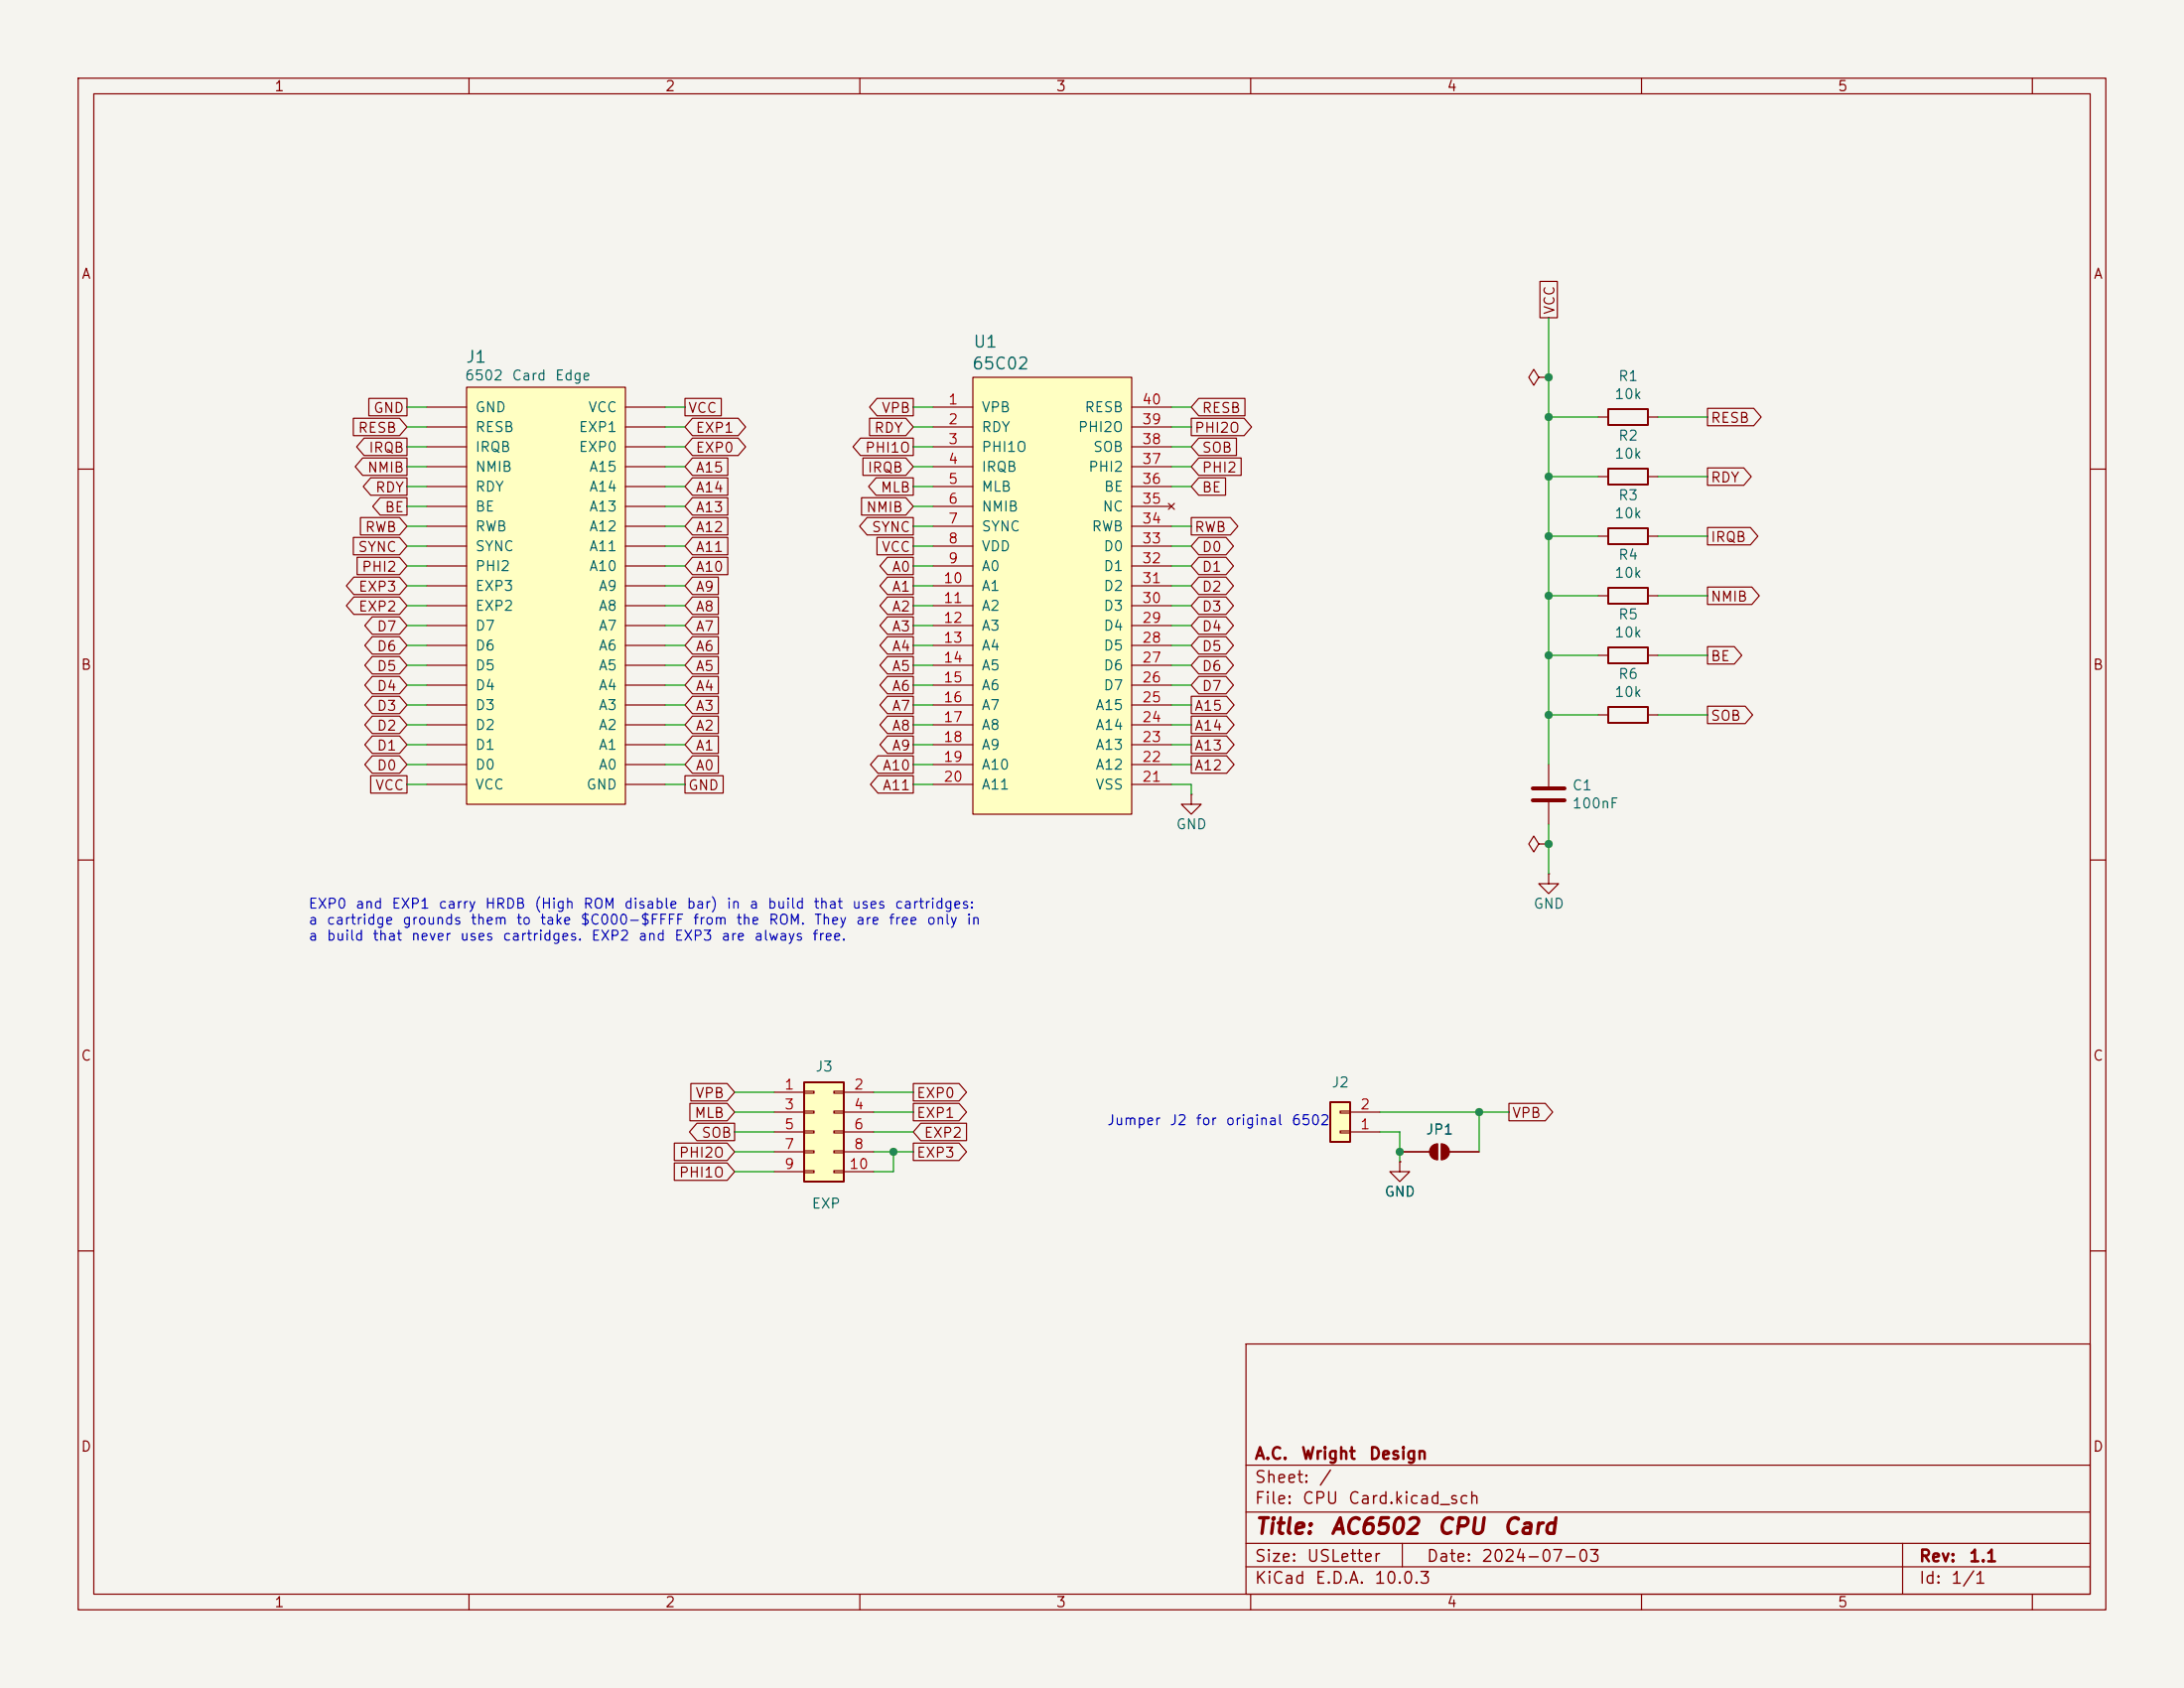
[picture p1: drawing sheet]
<svg xmlns="http://www.w3.org/2000/svg" width="279mm" height="216mm" viewBox="0 0 279 216" stroke-linecap="round" stroke-linejoin="round" font-family="sans-serif">
<path d="M0 0h279.4v215.9h-279.4z" fill="#f5f4ef" stroke="#f5f4ef" stroke-width=".13"/>
<g fill="none" stroke="#840000" stroke-width=".15">
<path d="M10 10h259.4v195.9h-259.4zM12 12h255.4v191.9h-255.4zM60 10v2M110 10v2M160 10v2M210 10v2M260 10v2M10 60h2M267.4 60h2M10 110h2M267.4 110h2M179.1 147.3h3.8"/>
<path d="M183.9 146.3v2M184.4 146.3v2M185.4 147.3h3.8M10 160h2M159.4 171.9h108v32h-108zM267.4 160h2M159.4 197.4h108M159.4 193.4h108M159.4 187.4h108M179.4 197.4v3M243.4 197.4v6.5M60 203.9v2"/>
<path d="M110 203.9v2M159.4 200.4h108M160 203.9v2M210 203.9v2M260 203.9v2"/>
</g>
<g fill="#840000" stroke="#840000" stroke-width=".15">
<path d="M183.2 146.6l.3-.2 .4-.1v2a1.02 1.02 0 0 1-.9-.6 1.02 1.02 0 0 1 .2-1.1z"/>
<path d="M184.4 146.3a1.02 1.02 0 0 1 1 1 1.02 1.02 0 0 1-1 1z"/>
</g>
<path d="M124.5 48.3h20.3v55.8h-20.3z" fill="#ffffc2"/>
<g fill="none" stroke="#840000" stroke-width=".15">
<path d="M119.4 52.1h5.1M119.4 54.6h5.1M119.4 57.2h5.1M119.4 59.7h5.1M124.5 48.3h20.3v55.8h-20.3zM144.8 52.1h5.1M144.8 54.6h5.1M144.8 57.2h5.1M144.8 59.7h5.1M119.4 62.2h5.1M119.4 64.8h5.1M119.4 67.3h5.1"/>
<path d="M119.4 69.9h5.1M119.4 72.4h5.1M119.4 74.9h5.1M119.4 77.5h5.1M144.8 62.2h5.1M144.8 64.8h5.1M144.8 67.3h5.1M144.8 69.9h5.1M144.8 72.4h5.1M144.8 74.9h5.1M144.8 77.5h5.1M149.5 64.4l.7 .8"/>
<path d="M150.2 64.4l-.7 .8M119.4 80h5.1M119.4 82.6h5.1M119.4 85.1h5.1M119.4 87.6h5.1M119.4 90.2h5.1M119.4 92.7h5.1M119.4 95.3h5.1M119.4 97.8h5.1M144.8 80h5.1M144.8 82.6h5.1M144.8 85.1h5.1"/>
<path d="M144.8 87.6h5.1M144.8 90.2h5.1M144.8 92.7h5.1M144.8 95.3h5.1M144.8 97.8h5.1M204.5 83.8h1.2M210.8 83.8h1.3M119.4 100.3h5.1M144.8 100.3h5.1"/>
</g>
<path d="M205.7 82.8h5.1v2h-5.1z" fill="none" stroke="#840000" stroke-width=".25"/>
<path d="M102.9 138.4h5v12.7h-5z" fill="#ffffc2"/>
<path d="M102.9 138.4h5v12.7h-5z" fill="none" stroke="#840000" stroke-width=".25"/>
<g fill="none" stroke="#840000" stroke-width=".15">
<path d="M99.1 139.7h3.8M102.9 139.6h1.2v.2h-1.2zM106.7 139.6h1.2v.2h-1.2zM107.9 139.7h3.9M99.1 142.2h3.8M99.1 144.8h3.8M99.1 147.3h3.8M99.1 149.9h3.8M102.9 142.1h1.2v.3h-1.2zM102.9 144.7h1.2v.2h-1.2zM102.9 147.2h1.2v.2h-1.2zM102.9 149.7h1.2v.3h-1.2z"/>
<path d="M106.7 142.1h1.2v.3h-1.2zM106.7 144.7h1.2v.2h-1.2zM106.7 147.2h1.2v.2h-1.2zM106.7 149.7h1.2v.3h-1.2zM107.9 142.2h3.9M107.9 144.8h3.9M107.9 147.3h3.9M107.9 149.9h3.9"/>
</g>
<path d="M59.7 49.5h20.3v53.4h-20.3z" fill="#ffffc2"/>
<g fill="none" stroke="#840000" stroke-width=".15">
<path d="M54.6 59.7h5.1M54.6 57.2h5.1M54.6 54.6h5.1M54.6 52.1h5.1M59.7 49.5h20.3v53.4h-20.3zM80 59.7h5.1M80 57.2h5.1M80 54.6h5.1M80 52.1h5.1M196.8 48.3l-.6-1.1-.6 1.1 .6 1 .6-1h1.3M198.1 48.3h.1M204.5 53.3h1.2"/>
<path d="M210.8 53.3h1.3M54.6 77.5h5.1M54.6 74.9h5.1M54.6 72.4h5.1M54.6 69.9h5.1M54.6 67.3h5.1M54.6 64.8h5.1M54.6 62.2h5.1M80 77.5h5.1M80 74.9h5.1M80 72.4h5.1M80 69.9h5.1"/>
<path d="M80 67.3h5.1M80 64.8h5.1M80 62.2h5.1M204.5 61h1.2M204.5 76.2h1.2M204.5 68.6h1.2M210.8 61h1.3M210.8 76.2h1.3M210.8 68.6h1.3M54.6 97.8h5.1M54.6 95.3h5.1M54.6 92.7h5.1"/>
<path d="M54.6 90.2h5.1M54.6 87.6h5.1M54.6 85.1h5.1M54.6 82.6h5.1M54.6 80h5.1M80 97.8h5.1M80 95.3h5.1M80 92.7h5.1M80 90.2h5.1M80 87.6h5.1M80 85.1h5.1M80 82.6h5.1"/>
<path d="M80 80h5.1M204.5 91.4h1.2M210.8 91.4h1.3M54.6 100.3h5.1M80 100.3h5.1"/>
</g>
<path d="M205.7 59.9h5.1v2.1h-5.1zM205.7 52.3h5.1v2.1h-5.1zM205.7 75.2h5.1v2h-5.1zM205.7 67.6h5.1v2h-5.1zM205.7 90.4h5.1v2.1h-5.1z" fill="none" stroke="#840000" stroke-width=".25"/>
<path d="M170.2 141h2.5v5.1h-2.5z" fill="#ffffc2"/>
<path d="M170.2 141h2.5v5.1h-2.5z" fill="none" stroke="#840000" stroke-width=".25"/>
<g fill="none" stroke="#840000" stroke-width=".15">
<path d="M197 36h2.2v4.6h-2.2zM45.2 53.5h5.9l1 1.1-1 1.1h-5.9zM46.4 58.6h5.7v2.2h-5.7l-1-1.1zM46.6 56h5.5v2.3h-5.5l-1-1.1zM47.2 51h4.9v2.2h-4.9zM87.6 51h4.7v2.2h-4.7zM88.6 56h5.8l1 1.2-1 1.1h-5.8l-1-1.1zM88.6 53.5h5.8l1 1.1-1 1.1h-5.8l-1-1.1zM88.6 58.6h4.5v2.2h-4.5l-1-1.1zM110.1 56h6.7v2.3h-6.7l-1-1.1zM110.4 58.6h5.5l.9 1.1-.9 1.1h-5.5zM111.2 53.5h4.7l.9 1.1-.9 1.1h-4.7z"/>
<path d="M112.2 51h4.6v2.2h-4.6l-1-1.1zM152.4 53.5h6.8l.9 1.1-.9 1.1h-6.8zM153.4 56h4.8v2.3h-4.8l-1-1.1zM153.4 51h5.9v2.2h-5.9l-1-1.1zM153.4 58.6h5.4v2.2h-5.4l-1-1.1zM218.4 59.8h4.7l.9 1.2-.9 1.1h-4.7zM218.4 52.2h6l.9 1.1-.9 1.2h-6zM45.2 68.7h5.9l1 1.2-1 1.1h-5.9zM45.3 76.4h5.8l1 1.1-1 1.1h-5.8l-1-1.1zM45.3 73.8h5.8l1 1.1-1 1.1h-5.8l-1-1.1zM45.7 71.3h5.4l1 1.1-1 1.1h-5.4zM46.1 66.2h5l1 1.1-1 1.1h-5z"/>
<path d="M47.4 61.1h4.7v2.2h-4.7l-.9-1.1zM47.6 78.9h3.5l1 1.1-1 1.1h-3.5l-.9-1.1zM48.6 63.7h3.5v2.2h-3.5l-.9-1.1zM88.6 66.2h4.5v2.2h-4.5l-1-1.1zM88.6 71.3h4.5v2.2h-4.5l-1-1.1zM88.6 63.7h4.5v2.2h-4.5l-1-1.1zM88.6 68.7h4.5v2.3h-4.5l-1-1.1zM88.6 73.8h3.3v2.2h-3.3l-1-1.1zM88.6 78.9h3.3v2.2h-3.3l-1-1.1zM88.6 76.4h3.3v2.2h-3.3l-1-1.1zM88.6 61.1h4.5v2.2h-4.5l-1-1.1zM110.2 63.7h5.7l.9 1.1-.9 1.1h-5.7z"/>
<path d="M110.9 66.2h5.9v2.2h-5.9l-.9-1.1zM112.1 61.1h4.7v2.2h-4.7l-1-1.1zM112.2 68.7h4.6v2.3h-4.6zM113.5 78.9h3.3v2.2h-3.3l-.9-1.1zM113.5 71.3h3.3v2.2h-3.3l-.9-1.1zM113.5 73.8h3.3v2.2h-3.3l-.9-1.1zM113.5 76.4h3.3v2.2h-3.3l-.9-1.1zM152.4 66.2h5l1 1.1-1 1.1h-5zM153.4 68.7h3.4l1 1.2-1 1.1h-3.4l-1-1.1zM153.4 78.9h3.4l1 1.1-1 1.1h-3.4l-1-1.1zM153.4 71.3h3.4l1 1.1-1 1.1h-3.4l-1-1.1zM153.4 76.4h3.4l1 1.1-1 1.1h-3.4l-1-1.1z"/>
<path d="M153.4 73.8h3.4l1 1.1-1 1.1h-3.4l-1-1.1zM153.4 61.1h3.4v2.2h-3.4l-1-1.1zM218.4 75.1h5.7l1 1.1-1 1.1h-5.7zM218.4 67.5h5.5l1 1.1-1 1.1h-5.5zM47.4 99.2h4.7v2.2h-4.7zM47.6 81.4h3.5l1 1.2-1 1.1h-3.5l-.9-1.1zM47.6 91.6h3.5l1 1.1-1 1.1h-3.5l-.9-1.1zM47.6 96.7h3.5l1 1.1-1 1.1h-3.5l-.9-1.1zM47.6 94.1h3.5l1 1.2-1 1.1h-3.5l-.9-1.1zM47.6 84h3.5l1 1.1-1 1.1h-3.5l-.9-1.1zM47.6 89.1h3.5l1 1.1-1 1.1h-3.5l-.9-1.1zM47.6 86.5h3.5l1 1.1-1 1.1h-3.5l-.9-1.1z"/>
<path d="M87.6 99.2h4.9v2.2h-4.9zM88.6 96.7h3.3v2.2h-3.3l-1-1.1zM88.6 91.6h3.3v2.2h-3.3l-1-1.1zM88.6 89.1h3.3v2.2h-3.3l-1-1.1zM88.6 94.1h3.3v2.3h-3.3l-1-1.1zM88.6 81.4h3.3v2.3h-3.3l-1-1.1zM88.6 84h3.3v2.2h-3.3l-1-1.1zM88.6 86.5h3.3v2.2h-3.3l-1-1.1zM112.3 96.7h4.5v2.2h-4.5l-.9-1.1zM112.3 99.2h4.5v2.2h-4.5l-.9-1.1zM113.5 81.4h3.3v2.3h-3.3l-.9-1.1zM113.5 86.5h3.3v2.2h-3.3l-.9-1.1z"/>
<path d="M113.5 89.1h3.3v2.2h-3.3l-.9-1.1zM113.5 91.6h3.3v2.2h-3.3l-.9-1.1zM113.5 94.1h3.3v2.3h-3.3l-.9-1.1zM113.5 84h3.3v2.2h-3.3l-.9-1.1zM152.4 89.1h4.5l1 1.1-1 1.1h-4.5zM152.4 96.7h4.5l1 1.1-1 1.1h-4.5zM152.4 94.1h4.5l1 1.2-1 1.1h-4.5zM152.4 91.6h4.5l1 1.1-1 1.1h-4.5zM153.4 86.5h3.4l1 1.1-1 1.1h-3.4l-1-1.1zM153.4 84h3.4l1 1.1-1 1.1h-3.4l-1-1.1zM153.4 81.4h3.4l1 1.2-1 1.1h-3.4l-1-1.1zM198.1 97.8v2.8"/>
<path d="M218.4 82.7h3.5l.9 1.1-.9 1.1h-3.5zM218.4 90.3h4.9l.9 1.1-.9 1.2h-4.9zM152.4 101.6v1.3h1.3l-1.3 1.2-1.3-1.2h1.3M152.4 101.6h.1M196.8 108l-.6-1.1-.6 1.1 .6 1 .6-1h1.3M198.1 108h.1M198.1 111.8v1.2h1.3l-1.3 1.3-1.3-1.3h1.3M198.1 111.8h.1M198.1 102.6v2.8M88.4 138.6h4.6l1 1.1-1 1.1h-4.6zM116.8 138.6h5.9l.9 1.1-.9 1.1h-5.9zM86.3 148.7h6.7l1 1.2-1 1.1h-6.7z"/>
<path d="M86.3 146.2h6.7l1 1.1-1 1.1h-6.7zM88.3 141.1h4.7l1 1.1-1 1.2h-4.7zM89.2 143.7h4.8v2.2h-4.8l-1-1.1zM116.8 146.2h5.9l.9 1.1-.9 1.1h-5.9zM116.8 141.1h5.9l.9 1.1-.9 1.2h-5.9zM117.8 143.7h5.8v2.2h-5.8l-1-1.1zM171.4 144.7h1.3v.2h-1.3zM171.4 142.1h1.3v.3h-1.3zM172.7 144.8h3.8M172.7 142.2h3.8M179.1 148.6v1.3h1.2l-1.2 1.2-1.3-1.2h1.3M179.1 148.6h.1"/>
<path d="M179.1 147.3h3.8M185.4 147.3h3.8M193 141.1h4.7l.9 1.1-.9 1.2h-4.7z"/>
</g>
<path d="M196.1 100.8h4.1M196.1 102.4h4.1" fill="none" stroke="#840000" stroke-width=".51"/>
<g fill="none" stroke="#009600" stroke-width=".15">
<path d="M52.1 52.1h2.5M52.1 54.6h2.5M52.1 59.7h2.5M52.1 57.2h2.5M85.1 52.1h2.5M85.1 54.6h2.5M85.1 59.7h2.5M85.1 57.2h2.5M116.8 52.1h2.6M116.8 54.6h2.6M116.8 59.7h2.6M116.8 57.2h2.6"/>
<path d="M149.9 52.1h2.5M149.9 54.6h2.5M149.9 59.7h2.5M149.9 57.2h2.5M198.1 53.3h6.4M198.1 40.6v57.2M212.1 53.3h6.3M52.1 69.9h2.5M52.1 72.4h2.5M52.1 77.5h2.5M52.1 74.9h2.5M52.1 64.8h2.5"/>
<path d="M52.1 67.3h2.5M52.1 62.2h2.5M85.1 69.9h2.5M85.1 72.4h2.5M85.1 77.5h2.5M85.1 74.9h2.5M85.1 64.8h2.5M85.1 67.3h2.5M85.1 62.2h2.5M116.8 69.9h2.6M116.8 72.4h2.6M116.8 77.5h2.6"/>
<path d="M116.8 74.9h2.6M116.8 64.8h2.6M116.8 67.3h2.6M116.8 62.2h2.6M149.9 69.9h2.5M149.9 72.4h2.5M149.9 77.5h2.5M149.9 74.9h2.5M149.9 67.3h2.5M149.9 62.2h2.5M198.1 61h6.4M198.1 68.6h6.4"/>
<path d="M198.1 76.2h6.4M212.1 61h6.3M212.1 68.6h6.3M212.1 76.2h6.3M52.1 87.6h2.5M52.1 90.2h2.5M52.1 85.1h2.5M52.1 92.7h2.5M52.1 95.3h2.5M52.1 97.8h2.5M52.1 82.6h2.5M52.1 80h2.5"/>
<path d="M85.1 87.6h2.5M85.1 90.2h2.5M85.1 85.1h2.5M85.1 92.7h2.5M85.1 95.3h2.5M85.1 97.8h2.5M85.1 82.6h2.5M85.1 80h2.5M116.8 87.6h2.6M116.8 90.2h2.6M116.8 85.1h2.6M116.8 92.7h2.6"/>
<path d="M116.8 95.3h2.6M116.8 97.8h2.6M116.8 82.6h2.6M116.8 80h2.6M149.9 87.6h2.5M149.9 90.2h2.5M149.9 85.1h2.5M149.9 92.7h2.5M149.9 95.3h2.5M149.9 97.8h2.5M149.9 82.6h2.5M149.9 80h2.5"/>
<path d="M198.1 83.8h6.4M198.1 91.4h6.4M212.1 83.8h6.3M212.1 91.4h6.3M52.1 100.3h2.5M85.1 100.3h2.5M116.8 100.3h2.6M149.9 100.3h2.5v1.3M198.1 105.4v6.4M94 139.7h5.1M111.8 139.7h5M94 147.3h5.1"/>
<path d="M94 144.8h5.1M94 142.2h5.1M94 149.9h5.1M111.8 147.3h5M111.8 144.8h5M111.8 142.2h5M114.3 147.3v2.6h-2.5M176.5 144.8h2.6v3.8M176.5 142.2h16.5M189.2 142.2v5.1"/>
</g>
<g fill="#009600" stroke="#009600" stroke-width=".13">
<circle cx="179.1" cy="147.3" r=".46"/>
<circle cx="189.2" cy="142.2" r=".46"/>
<circle cx="198.1" cy="108" r=".46"/>
<circle cx="198.1" cy="68.6" r=".46"/>
<circle cx="198.1" cy="61" r=".46"/>
<circle cx="198.1" cy="91.4" r=".46"/>
<circle cx="198.1" cy="83.8" r=".46"/>
<circle cx="198.1" cy="76.2" r=".46"/>
<circle cx="198.1" cy="48.3" r=".46"/>
<circle cx="198.1" cy="53.3" r=".46"/>
<circle cx="114.3" cy="147.3" r=".46"/>
</g>
<g font-size="2" fill="#840000">
<text x="160.4" y="196.7">Title:</text>
<text x="170.1" y="196.7">AC6502</text>
<text x="183.7" y="196.7">CPU</text>
<text x="192.1" y="196.7">Card</text>
</g>
<g font-size="1.5" fill="#006464">
<text x="59.5" y="46.8">J1</text>
<text x="124.3" y="47.6">65C02</text>
<text x="124.4" y="44.8">U1</text>
</g>
<g font-size="1.5" fill="#840000">
<text x="160.4" y="190">Sheet:</text>
<text x="160.4" y="187">A.C.</text>
<text x="166.4" y="187">Wright</text>
<text x="168.6" y="190">/</text>
<text x="175" y="187">Design</text>
<text x="160.4" y="192.7">File:</text>
<text x="166.5" y="192.7">CPU</text>
<text x="172.4" y="192.7">Card.kicad_sch</text>
<text x="160.4" y="202.9">KiCad</text>
<text x="160.4" y="200.1">Size:</text>
<text x="167.1" y="200.1">USLetter</text>
<text x="168.1" y="202.9">E.D.A.</text>
<text x="175.7" y="202.9">10.0.3</text>
<text x="182.4" y="200.1">Date:</text>
<text x="189.4" y="200.1">2024-07-03</text>
<text x="245.4" y="200.1">Rev:</text>
<text x="245.4" y="202.9">Id:</text>
<text x="249.5" y="202.9">1/1</text>
<text x="251.8" y="200.1">1.1</text>
</g>
<g font-size="1.3" fill="#840000">
<text x="35" y="12">1</text>
<text x="85" y="12">2</text>
<text x="135" y="12">3</text>
<text x="185" y="12">4</text>
<text x="235" y="12">5</text>
<text x="10.3" y="36">A</text>
<text x="267.7" y="36">A</text>
<text x="199.2" y="40.3" transform="rotate(-90 199.2 40.3)">VCC</text>
<text x="47.7" y="53.1">GND</text>
<text x="87.9" y="53.1">VCC</text>
<text x="112.7" y="53.1">VPB</text>
<text x="153.7" y="53.1">RESB</text>
<text x="45.7" y="55.7">RESB</text>
<text x="47.1" y="58.2">IRQB</text>
<text x="88.9" y="58.2">EXP0</text>
<text x="88.9" y="55.7">EXP1</text>
<text x="110.6" y="58.2">PHI1O</text>
<text x="111.7" y="55.7">RDY</text>
<text x="152.7" y="55.7">PHI2O</text>
<text x="153.7" y="58.2">SOB</text>
<text x="218.8" y="54.4">RESB</text>
<text x="46.9" y="60.8">NMIB</text>
<text x="47.9" y="63.3">RDY</text>
<text x="49.1" y="65.8">BE</text>
<text x="88.9" y="65.8">A13</text>
<text x="88.9" y="63.3">A14</text>
<text x="88.9" y="60.8">A15</text>
<text x="110.7" y="65.8">NMIB</text>
<text x="110.9" y="60.8">IRQB</text>
<text x="112.6" y="63.3">MLB</text>
<text x="153.7" y="60.8">PHI2</text>
<text x="153.7" y="63.3">BE</text>
<text x="218.8" y="62">RDY</text>
<text x="45.7" y="70.9">SYNC</text>
<text x="46.6" y="68.4">RWB</text>
<text x="88.9" y="68.4">A12</text>
<text x="88.9" y="70.9">A11</text>
<text x="111.4" y="68.4">SYNC</text>
<text x="112.7" y="70.9">VCC</text>
<text x="152.7" y="68.4">RWB</text>
<text x="153.7" y="70.9">D0</text>
<text x="218.8" y="69.6">IRQB</text>
<text x="45.8" y="76">EXP3</text>
<text x="46.2" y="73.5">PHI2</text>
<text x="88.9" y="73.5">A10</text>
<text x="88.9" y="76">A9</text>
<text x="114" y="73.5">A0</text>
<text x="114" y="76">A1</text>
<text x="153.7" y="73.5">D1</text>
<text x="153.7" y="76">D2</text>
<text x="218.8" y="77.3">NMIB</text>
<text x="45.8" y="78.5">EXP2</text>
<text x="48.1" y="83.6">D6</text>
<text x="48.1" y="81.1">D7</text>
<text x="88.9" y="81.1">A7</text>
<text x="88.9" y="83.6">A6</text>
<text x="88.9" y="78.5">A8</text>
<text x="114" y="83.6">A4</text>
<text x="114" y="81.1">A3</text>
<text x="114" y="78.5">A2</text>
<text x="153.7" y="83.6">D5</text>
<text x="153.7" y="81.1">D4</text>
<text x="153.7" y="78.5">D3</text>
<text x="10.3" y="86">B</text>
<text x="48.1" y="86.2">D5</text>
<text x="48.1" y="88.7">D4</text>
<text x="88.9" y="86.2">A5</text>
<text x="88.9" y="88.7">A4</text>
<text x="114" y="88.7">A6</text>
<text x="114" y="86.2">A5</text>
<text x="153.7" y="88.7">D7</text>
<text x="153.7" y="86.2">D6</text>
<text x="218.8" y="84.9">BE</text>
<text x="267.7" y="86">B</text>
<text x="48.1" y="93.8">D2</text>
<text x="48.1" y="91.2">D3</text>
<text x="88.9" y="93.8">A2</text>
<text x="88.9" y="91.2">A3</text>
<text x="114" y="91.2">A7</text>
<text x="114" y="93.8">A8</text>
<text x="152.7" y="91.2">A15</text>
<text x="152.7" y="93.8">A14</text>
<text x="218.8" y="92.5">SOB</text>
<text x="47.9" y="101.4">VCC</text>
<text x="48.1" y="98.9">D0</text>
<text x="48.1" y="96.3">D1</text>
<text x="87.9" y="101.4">GND</text>
<text x="88.9" y="98.9">A0</text>
<text x="88.9" y="96.3">A1</text>
<text x="112.8" y="98.9">A10</text>
<text x="112.8" y="101.4">A11</text>
<text x="114" y="96.3">A9</text>
<text x="152.7" y="98.9">A12</text>
<text x="152.7" y="96.3">A13</text>
<text x="10.3" y="136">C</text>
<text x="267.7" y="136">C</text>
<text x="88.8" y="143.3">MLB</text>
<text x="88.9" y="140.8">VPB</text>
<text x="117.2" y="140.8">EXP0</text>
<text x="117.2" y="143.3">EXP1</text>
<text x="193.4" y="143.3">VPB</text>
<text x="86.8" y="148.4">PHI2O</text>
<text x="89.6" y="145.8">SOB</text>
<text x="117.2" y="148.4">EXP3</text>
<text x="118.1" y="145.8">EXP2</text>
<text x="86.8" y="150.9">PHI1O</text>
<text x="10.3" y="186">D</text>
<text x="267.7" y="186">D</text>
<text x="35" y="205.9">1</text>
<text x="85" y="205.9">2</text>
<text x="135" y="205.9">3</text>
<text x="185" y="205.9">4</text>
<text x="235" y="205.9">5</text>
</g>
<g font-size="1.3" fill="#006464">
<text x="59.4" y="49">6502</text>
<text x="60.7" y="53">GND</text>
<text x="65.4" y="49">Card</text>
<text x="70.9" y="49">Edge</text>
<text x="75.2" y="53">VCC</text>
<text x="125.5" y="53">VPB</text>
<text x="138.7" y="53">RESB</text>
<text x="206.5" y="51.4">10k</text>
<text x="206.9" y="49.1">R1</text>
<text x="60.7" y="58.1">IRQB</text>
<text x="60.7" y="55.6">RESB</text>
<text x="74" y="58.1">EXP0</text>
<text x="74" y="55.6">EXP1</text>
<text x="125.5" y="55.6">RDY</text>
<text x="125.5" y="58.1">PHI1O</text>
<text x="137.8" y="55.6">PHI2O</text>
<text x="139.8" y="58.1">SOB</text>
<text x="206.5" y="59">10k</text>
<text x="206.9" y="56.7">R2</text>
<text x="60.7" y="65.7">BE</text>
<text x="60.7" y="60.7">NMIB</text>
<text x="60.7" y="63.2">RDY</text>
<text x="75.3" y="65.7">A13</text>
<text x="75.3" y="63.2">A14</text>
<text x="75.3" y="60.7">A15</text>
<text x="125.5" y="60.7">IRQB</text>
<text x="125.5" y="63.2">MLB</text>
<text x="125.5" y="65.7">NMIB</text>
<text x="139.1" y="60.7">PHI2</text>
<text x="141" y="65.7">NC</text>
<text x="141.1" y="63.2">BE</text>
<text x="206.9" y="64.3">R3</text>
<text x="60.7" y="68.3">RWB</text>
<text x="60.7" y="70.8">SYNC</text>
<text x="75.3" y="70.8">A11</text>
<text x="75.3" y="68.3">A12</text>
<text x="125.5" y="68.3">SYNC</text>
<text x="125.5" y="70.8">VDD</text>
<text x="139.6" y="68.3">RWB</text>
<text x="141.1" y="70.8">D0</text>
<text x="206.5" y="66.6">10k</text>
<text x="206.9" y="71.9">R4</text>
<text x="60.7" y="75.9">EXP3</text>
<text x="60.7" y="73.4">PHI2</text>
<text x="75.3" y="73.4">A10</text>
<text x="76.5" y="75.9">A9</text>
<text x="125.5" y="73.4">A0</text>
<text x="125.5" y="75.9">A1</text>
<text x="141.1" y="75.9">D2</text>
<text x="141.1" y="73.4">D1</text>
<text x="206.5" y="74.2">10k</text>
<text x="60.7" y="83.5">D6</text>
<text x="60.7" y="81">D7</text>
<text x="60.7" y="78.4">EXP2</text>
<text x="76.5" y="83.5">A6</text>
<text x="76.5" y="81">A7</text>
<text x="76.5" y="78.4">A8</text>
<text x="125.5" y="78.4">A2</text>
<text x="125.5" y="81">A3</text>
<text x="125.5" y="83.5">A4</text>
<text x="141.1" y="83.5">D5</text>
<text x="141.1" y="81">D4</text>
<text x="141.1" y="78.4">D3</text>
<text x="206.5" y="81.8">10k</text>
<text x="206.9" y="79.5">R5</text>
<text x="60.7" y="88.6">D4</text>
<text x="60.7" y="86.1">D5</text>
<text x="76.5" y="88.6">A4</text>
<text x="76.5" y="86.1">A5</text>
<text x="125.5" y="86.1">A5</text>
<text x="125.5" y="88.6">A6</text>
<text x="141.1" y="88.6">D7</text>
<text x="141.1" y="86.1">D6</text>
<text x="206.5" y="89.5">10k</text>
<text x="206.9" y="87.2">R6</text>
<text x="60.7" y="93.7">D2</text>
<text x="60.7" y="91.1">D3</text>
<text x="76.5" y="93.7">A2</text>
<text x="76.5" y="91.1">A3</text>
<text x="125.5" y="91.1">A7</text>
<text x="125.5" y="93.7">A8</text>
<text x="140.1" y="93.7">A14</text>
<text x="140.1" y="91.1">A15</text>
<text x="60.7" y="98.8">D0</text>
<text x="60.7" y="96.2">D1</text>
<text x="60.7" y="101.3">VCC</text>
<text x="74.9" y="101.3">GND</text>
<text x="76.5" y="98.8">A0</text>
<text x="76.5" y="96.2">A1</text>
<text x="125.5" y="96.2">A9</text>
<text x="125.5" y="98.8">A10</text>
<text x="125.5" y="101.3">A11</text>
<text x="140.1" y="101.3">VSS</text>
<text x="140.1" y="98.8">A12</text>
<text x="140.1" y="96.2">A13</text>
<text x="201.1" y="101.4">C1</text>
<text x="150.4" y="106.4">GND</text>
<text x="201.1" y="103.7">100nF</text>
<text x="196.1" y="116.5">GND</text>
<text x="104.2" y="137.4">J3</text>
<text x="170.3" y="139.4">J2</text>
<text x="182.3" y="145.4">JP1</text>
<text x="103.7" y="154.9">EXP</text>
<text x="177" y="153.4">GND</text>
</g>
<g font-size="1.3" fill="#a90000">
<text x="121.2" y="52">1</text>
<text x="146" y="52">40</text>
<text x="121.2" y="54.6">2</text>
<text x="121.2" y="57.1">3</text>
<text x="121.2" y="59.7">4</text>
<text x="146" y="59.7">37</text>
<text x="146" y="57.1">38</text>
<text x="146" y="54.6">39</text>
<text x="121.2" y="62.2">5</text>
<text x="121.2" y="64.7">6</text>
<text x="146" y="64.7">35</text>
<text x="146" y="62.2">36</text>
<text x="121.2" y="67.3">7</text>
<text x="121.2" y="69.8">8</text>
<text x="146" y="69.8">33</text>
<text x="146" y="67.3">34</text>
<text x="120.6" y="74.9">10</text>
<text x="120.6" y="77.4">11</text>
<text x="121.2" y="72.4">9</text>
<text x="146" y="77.4">30</text>
<text x="146" y="74.9">31</text>
<text x="146" y="72.4">32</text>
<text x="120.6" y="80">12</text>
<text x="120.6" y="82.5">13</text>
<text x="146" y="82.5">28</text>
<text x="146" y="80">29</text>
<text x="120.6" y="85.1">14</text>
<text x="120.6" y="87.6">15</text>
<text x="146" y="87.6">26</text>
<text x="146" y="85.1">27</text>
<text x="120.6" y="90.1">16</text>
<text x="120.6" y="92.7">17</text>
<text x="120.6" y="95.2">18</text>
<text x="146" y="95.2">23</text>
<text x="146" y="92.7">24</text>
<text x="146" y="90.1">25</text>
<text x="120.6" y="97.8">19</text>
<text x="120.6" y="100.3">20</text>
<text x="146" y="100.3">21</text>
<text x="146" y="97.8">22</text>
<text x="100.3" y="139.7">1</text>
<text x="100.3" y="142.2">3</text>
<text x="109.1" y="139.7">2</text>
<text x="109.1" y="142.2">4</text>
<text x="173.9" y="142.2">2</text>
<text x="100.3" y="144.8">5</text>
<text x="100.3" y="147.3">7</text>
<text x="100.3" y="149.8">9</text>
<text x="108.5" y="149.8">10</text>
<text x="109.1" y="144.8">6</text>
<text x="109.1" y="147.3">8</text>
<text x="173.9" y="144.8">1</text>
</g>
<g font-size="1.3" fill="#0000c2">
<text x="39.4" y="116.5">EXP0</text>
<text x="39.4" y="118.6">a</text>
<text x="41.7" y="118.6">cartridge</text>
<text x="45.4" y="116.5">and</text>
<text x="50" y="116.5">EXP1</text>
<text x="51.4" y="118.6">grounds</text>
<text x="56" y="116.5">carry</text>
<text x="60.1" y="118.6">them</text>
<text x="62" y="116.5">HRDB</text>
<text x="65.9" y="118.6">to</text>
<text x="68.3" y="116.5">(High</text>
<text x="69" y="118.6">take</text>
<text x="74.2" y="118.6">$C000-$FFFF</text>
<text x="74.5" y="116.5">ROM</text>
<text x="79.7" y="116.5">disable</text>
<text x="87.7" y="116.5">bar)</text>
<text x="88.6" y="118.6">from</text>
<text x="92.8" y="116.5">in</text>
<text x="94.1" y="118.6">the</text>
<text x="95.8" y="116.5">a</text>
<text x="98.1" y="116.5">build</text>
<text x="98.2" y="118.6">ROM.</text>
<text x="104" y="116.5">that</text>
<text x="104.1" y="118.6">They</text>
<text x="108.9" y="116.5">uses</text>
<text x="109.4" y="118.6">are</text>
<text x="113.6" y="118.6">free</text>
<text x="114.4" y="116.5">cartridges:</text>
<text x="118.5" y="118.6">only</text>
<text x="123.6" y="118.6">in</text>
<text x="39.4" y="120.6">a</text>
<text x="41.7" y="120.6">build</text>
<text x="47.6" y="120.6">that</text>
<text x="52.5" y="120.6">never</text>
<text x="58.7" y="120.6">uses</text>
<text x="64.2" y="120.6">cartridges.</text>
<text x="75.5" y="120.6">EXP2</text>
<text x="81.6" y="120.6">and</text>
<text x="86.2" y="120.6">EXP3</text>
<text x="92.2" y="120.6">are</text>
<text x="96.4" y="120.6">always</text>
<text x="103.8" y="120.6">free.</text>
<text x="141.5" y="144.2">Jumper</text>
<text x="149.5" y="144.2">J2</text>
<text x="152.9" y="144.2">for</text>
<text x="156.7" y="144.2">original</text>
<text x="165.1" y="144.2">6502</text>
</g>
</svg>
